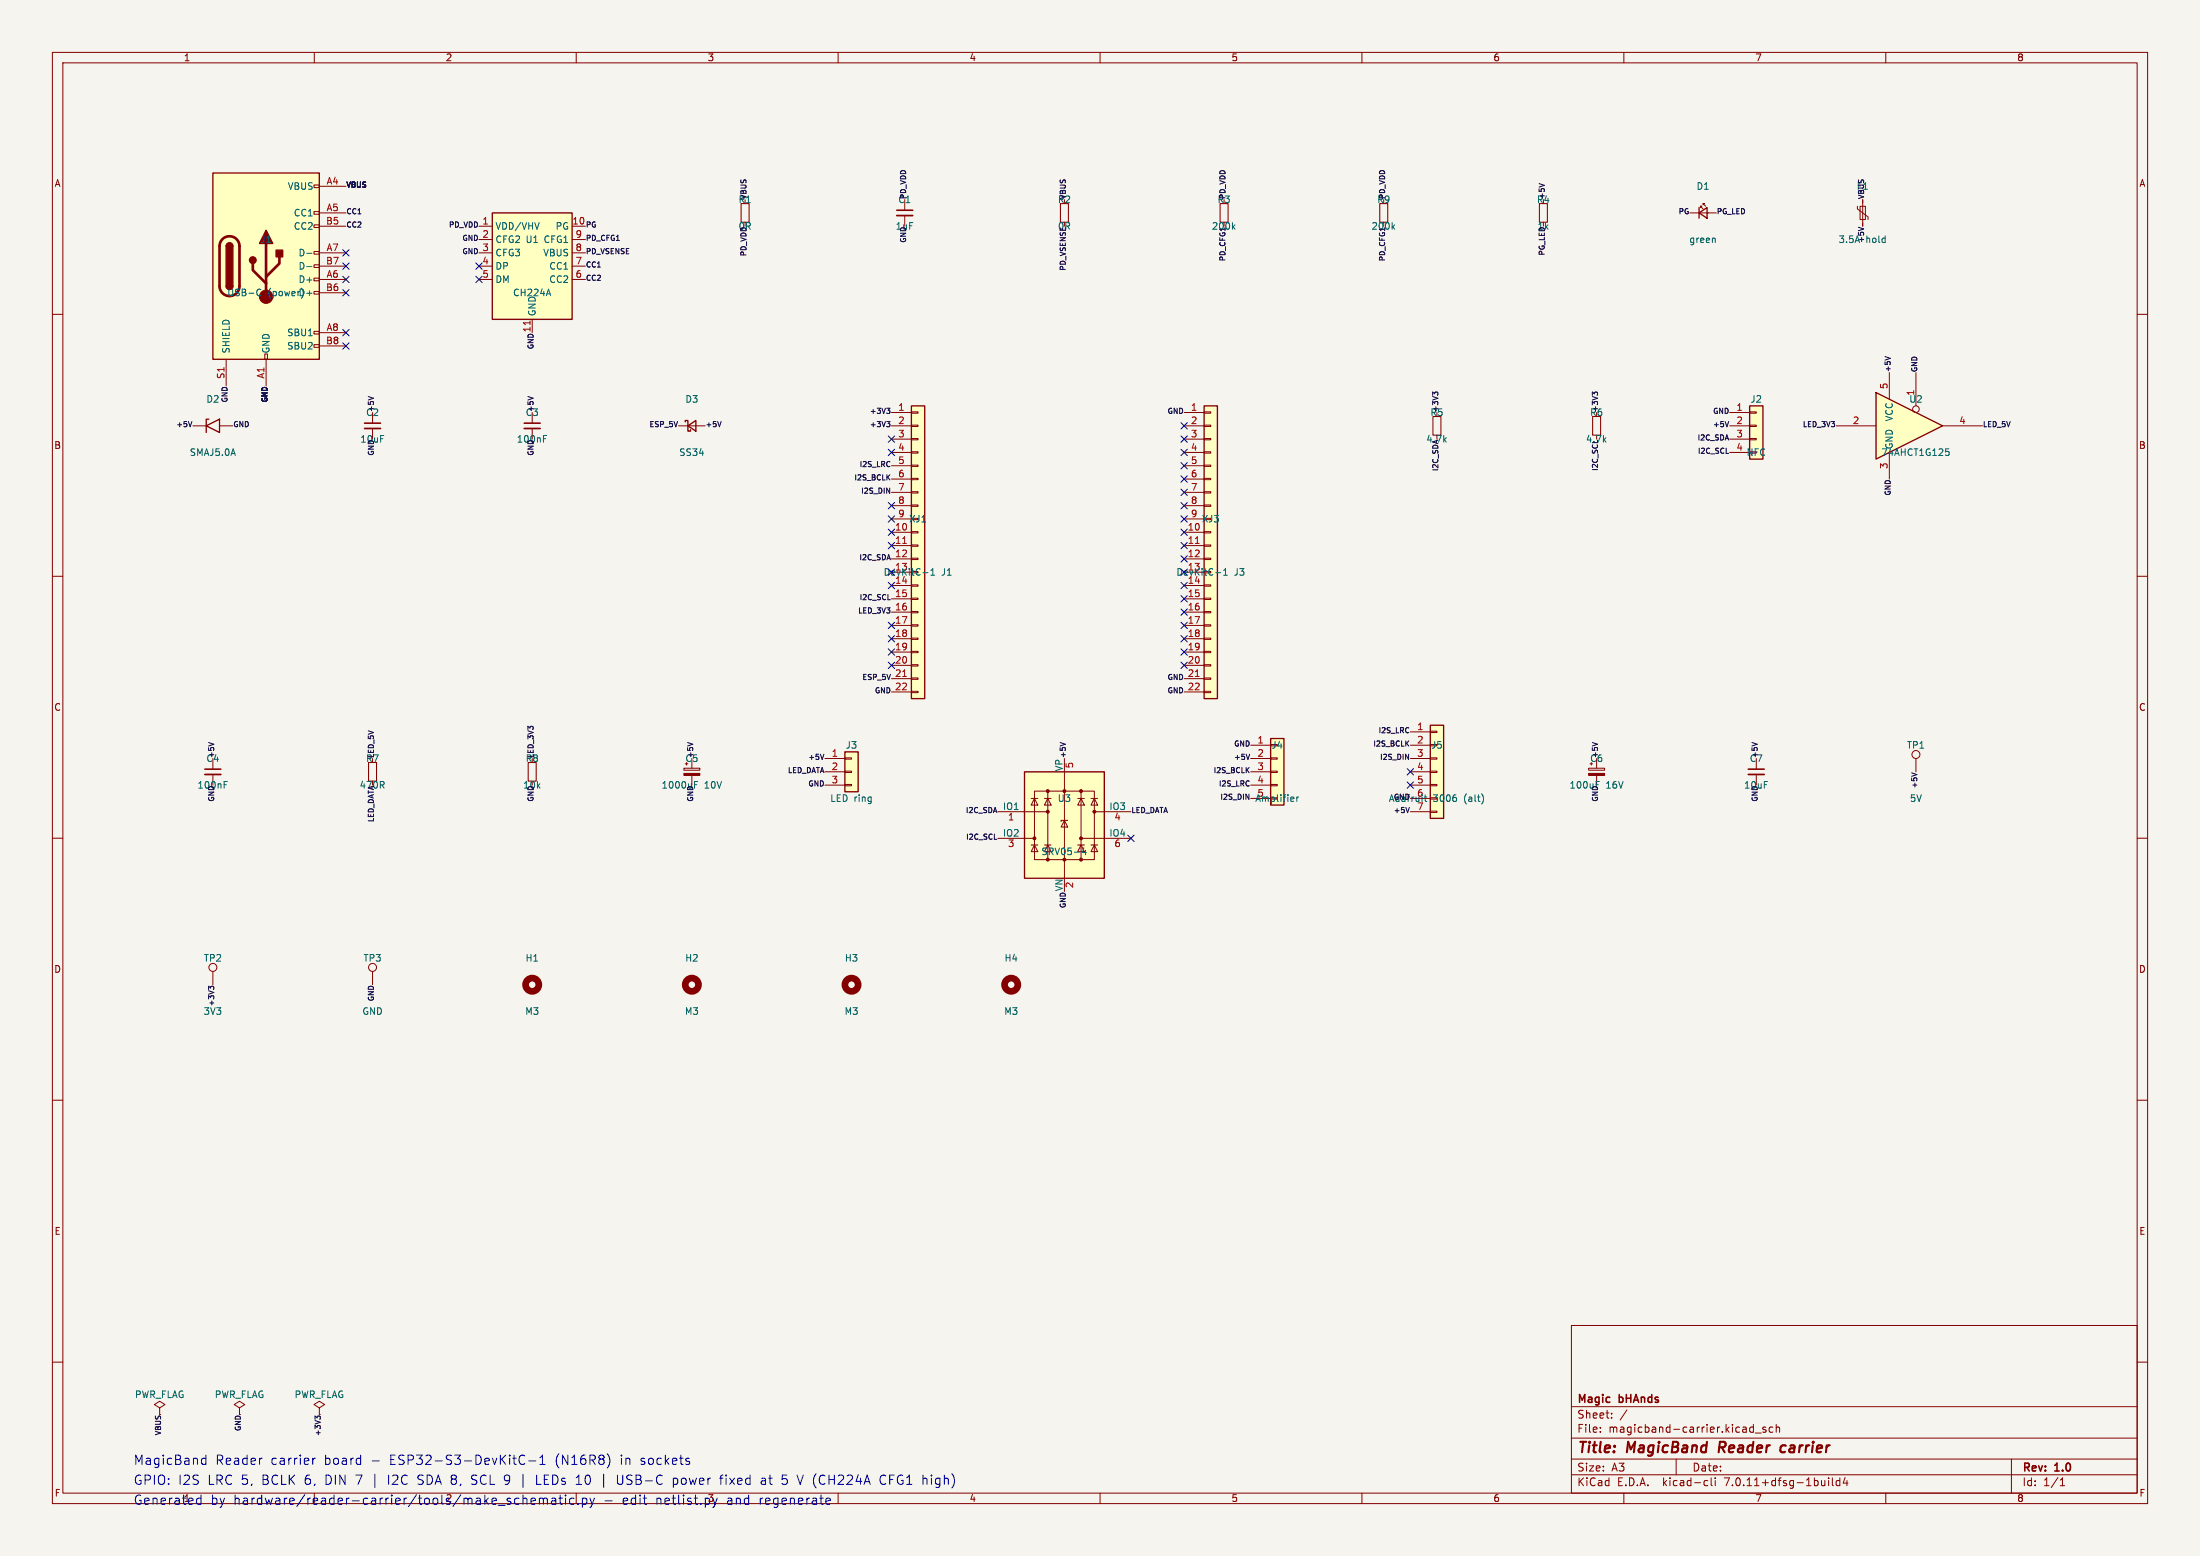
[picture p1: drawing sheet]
<svg xmlns="http://www.w3.org/2000/svg" width="420mm" height="297mm" viewBox="0 0 420 297" stroke-linecap="round" stroke-linejoin="round" font-family="sans-serif">
<path d="M0 0h420v297h-420z" fill="#f5f4ef" stroke="#f5f4ef" stroke-width=".19"/>
<g fill="none" stroke="#840000" stroke-width=".19">
<path d="M10 10h400v277h-400zM12 12h396v273h-396zM60 10v2M110 10v2M160 10v2M210 10v2M260 10v2M310 10v2M360 10v2M172.7 38.1v2M10 60h2M172.7 41.1v2.1"/>
<path d="M408 60h2M101.6 78.7v2.1M330.2 78.7h3.8M334 78.6h1.3v.3h-1.3zM36.8 81.3h2.6M41.9 81.3h2.5M101.6 81.8v2M330.2 81.3h3.8M330.2 83.8h3.8M330.2 86.4h3.8M334 83.7h1.3v.2h-1.3zM334 81.2h1.3v.2h-1.3z"/>
<path d="M10 110h2M408 110h2M269.2 139.7h3.8M273 139.6h1.3v.2h-1.3zM10 160h2M40.6 144.8v2M40.6 147.8v2.1M269.2 142.2h3.8M269.2 144.8h3.8M269.2 147.3h3.8M269.2 149.9h3.8M269.2 152.4h3.8"/>
<path d="M269.2 154.9h3.8M273 154.8h1.3v.3h-1.3zM273 149.7h1.3v.3h-1.3zM273 147.2h1.3v.2h-1.3zM273 144.7h1.3v.2h-1.3zM408 160h2M71.1 185.4v2.6M10 210h2M408 210h2M10 260h2M300 253h108v32h-108zM408 260h2"/>
<path d="M45.7 268.7l1-.6-1-.6-1 .6 1 .6v1.3M300 278.5h108M300 274.5h108M300 268.5h108M305.5 273.2v.2M305.5 272.5v.1M307.7 270.5v.2M307.7 269.8v.1M310.6 269.1l-1.3 1.9M320 278.5v3M334.3 272.4l.4 .1M334.7 271.9v1.5"/>
<path d="M334.7 273.3l-.4 .1M335.1 273.5h1.1M337.1 272.5l-.4-.1-.2 .2 .1 .2 .5 .2v.3h-.6M338.4 272.5l-.4-.1-.3 .3 .2 .6h.5M339.1 272.5l.2-.1 .4 .1v.9M339.1 271.9v1.5M384 278.5v6.5M110 285v2M160 285v2M210 285v2M260 285v2M300 281.5h108"/>
<path d="M310 285v2M325.6 282.6l.4 .1M326 283.5l-.4 .1M326.7 282.1v1.3l.2 .2M327.4 282.1v.1M327.4 282.6v1M349.1 282.1v.1M349.1 282.6v1M349.8 282.1v1.3l.2 .2M351.2 282.7l-.4-.1-.3 .3 .2 .6h.5M351.2 282.1v1.5M352.2 282l-.3 1.1h.9"/>
<path d="M352.6 282.6v1M360 285v2M393.3 283.6h.9M393.3 282.5l.4-.4v1.5"/>
<circle cx="71.1" cy="184.7" r=".76"/>
</g>
<path d="M328.3 275.2l-.2 2M340.9 276a.66 .66 0 0 0-1 .3v.5l.1 .3h.8" fill="none" stroke="#840000" stroke-width=".4"/>
<circle cx="193" cy="188" r="1.27" fill="none" stroke="#840000" stroke-width="1.3"/>
<path d="M171.2 41.1h3M100.1 81.8h3M39.1 147.8h3.1" fill="none" stroke="#840000" stroke-width=".33"/>
<path d="M171.2 40.1h3M100.1 80.8h3M39.1 146.8h3.1" fill="none" stroke="#840000" stroke-width=".3"/>
<path d="M103.7 83.7h.5M103.7 83.1h.7M42.8 149.8h.4M42.8 149.2h.6M271.9 152.1h.5M272.1 151.7v1.1l.3 .2M278 152.3v.6M283.1 151.9l.1 .5-.1 .7" fill="none" stroke="#006464" stroke-width=".19"/>
<path d="M141.5 38.9h1.5v3.5h-1.5zM293.9 38.9h1.5v3.5h-1.5zM304 79.5h1.6v3.6h-1.6zM70.4 145.5h1.5v3.6h-1.5z" fill="none" stroke="#840000" stroke-width=".2"/>
<path d="M334 77.5h2.5v10.1h-2.5zM39.4 81.3l2.5-1.3v2.6zM39.9 80h-.5v2.6M273 138.4h2.6v17.8h-2.6z" fill="none" stroke="#840000" stroke-width=".25"/>
<g fill="#ffffc2" stroke="#ffffc2" stroke-width=".19">
<path d="M273 138.4h2.6v17.8h-2.6z"/>
<path d="M334 77.5h2.5v10.1h-2.5z"/>
</g>
<path d="M358.1 74.9l12.7 6.4-12.7 6.3z" fill="#ffffc2"/>
<g fill="none" stroke="#840000" stroke-width=".25">
<path d="M40.6 33h20.4v35.6h-20.4zM324.4 39.6v2.1M43.2 54.6a.64 .64 0 0 0 .6 .6 .64 .64 0 0 0 .6-.6M43.2 47a.64 .64 0 0 1 .6-.6 .64 .64 0 0 1 .6 .6M94 40.6h15.2v20.4h-15.2zM324.4 40.6l1.5-1v2.1zM174 77.5h2.5v55.9h-2.5zM229.9 77.5h2.5v55.9h-2.5zM358.1 74.9l12.7 6.4-12.7 6.3zM130.8 80.5v-.2h.5v2h.5v-.3M131.3 81.3l1.5-1v2zM161.3 143.5h2.5v7.6h-2.5z"/>
<path d="M195.6 147.3h15.2v20.3h-15.2zM242.6 141h2.5v12.7h-2.5z"/>
</g>
<g fill="none" stroke="#840000" stroke-width=".19">
<path d="M59.9 35.3h1.1v.5h-1.1zM61 35.6h5M324.6 39.6v-.2h.3h-.3l.5 .5M325.1 39.1v-.2h.3h-.3l.5 .5M354.6 39.4v.5l2 1.5v.5M355.1 39.4h1v2.5h-1zM355.6 38.1v5.1M59.9 55.6h1.1v.5h-1.1zM59.9 53.1h1.1v.5h-1.1zM59.9 50.5h1.1v.6h-1.1zM59.9 48h1.1v.5h-1.1zM59.9 42.9h1.1v.5h-1.1z"/>
<path d="M59.9 40.4h1.1v.5h-1.1zM61 43.2h5M61 48.3h5M61 50.8h5M61 53.3h5M61 40.6h5M61 55.9h5M91.4 43.2h2.6M91.4 45.7h2.6M91.4 48.3h2.6M91.4 50.8h2.6M91.4 53.3h2.6"/>
<path d="M109.2 43.2h2.6M109.2 45.7h2.6M109.2 48.3h2.6M109.2 50.8h2.6M109.2 53.3h2.6M322.6 40.6h5.1M43.2 68.6v5.1M50.5 67.6h.6v1h-.6zM50.8 68.6v5.1M59.9 65.8h1.1v.5h-1.1zM59.9 63.2h1.1v.6h-1.1zM61 63.5h5"/>
<path d="M61 66h5M71.1 78.7v2.1M101.6 61v2.5M170.2 78.7h3.8M174 78.6h1.3v.3h-1.3zM226.1 78.7h3.8M229.9 78.6h1.2v.3h-1.2zM360.7 71.1v5.1M365.8 71.1v6.4M71.1 81.8v2M129.5 81.3h5.1M170.2 81.3h3.8"/>
<path d="M170.2 83.8h3.8M170.2 86.4h3.8M170.2 88.9h3.8M170.2 91.4h3.8M170.2 94h3.8M170.2 96.5h3.8M170.2 99.1h3.8M174 96.4h1.3v.2h-1.3zM174 93.9h1.3v.2h-1.3zM174 91.3h1.3v.3h-1.3zM174 88.8h1.3v.2h-1.3zM174 86.2h1.3v.3h-1.3z"/>
<path d="M174 83.7h1.3v.2h-1.3zM174 81.2h1.3v.2h-1.3zM226.1 81.3h3.8M226.1 83.8h3.8M226.1 86.4h3.8M226.1 88.9h3.8M226.1 91.4h3.8M226.1 94h3.8M226.1 96.5h3.8M226.1 99.1h3.8M229.9 96.4h1.2v.2h-1.2zM229.9 93.9h1.2v.2h-1.2z"/>
<path d="M229.9 91.3h1.2v.3h-1.2zM229.9 88.8h1.2v.2h-1.2zM229.9 86.2h1.2v.3h-1.2zM229.9 83.7h1.2v.2h-1.2zM229.9 81.2h1.2v.2h-1.2zM350.5 81.3h7.6M360.7 86.4v5M370.8 81.3h7.7M170.2 101.6h3.8M170.2 104.1h3.8M170.2 106.7h3.8M170.2 109.2h3.8"/>
<path d="M170.2 111.8h3.8M170.2 114.3h3.8M170.2 116.8h3.8M170.2 119.4h3.8M174 119.3h1.3v.2h-1.3zM174 116.7h1.3v.3h-1.3zM174 114.2h1.3v.2h-1.3zM174 111.6h1.3v.3h-1.3zM174 106.6h1.3v.2h-1.3zM174 104h1.3v.3h-1.3zM174 101.5h1.3v.2h-1.3zM226.1 101.6h3.8"/>
<path d="M226.1 104.1h3.8M226.1 106.7h3.8M226.1 109.2h3.8M226.1 111.8h3.8M226.1 114.3h3.8M226.1 116.8h3.8M226.1 119.4h3.8M229.9 119.3h1.2v.2h-1.2zM229.9 116.7h1.2v.3h-1.2zM229.9 114.2h1.2v.2h-1.2zM229.9 111.6h1.2v.3h-1.2zM229.9 106.6h1.2v.2h-1.2z"/>
<path d="M229.9 104h1.2v.3h-1.2zM229.9 101.5h1.2v.2h-1.2zM170.2 121.9h3.8M170.2 124.5h3.8M170.2 127h3.8M170.2 129.5h3.8M170.2 132.1h3.8M174 132h1.3v.2h-1.3zM174 129.4h1.3v.3h-1.3zM174 126.9h1.3v.2h-1.3zM174 124.3h1.3v.3h-1.3zM174 121.8h1.3v.2h-1.3z"/>
<path d="M226.1 121.9h3.8M226.1 124.5h3.8M226.1 127h3.8M226.1 129.5h3.8M226.1 132.1h3.8M229.9 132h1.2v.2h-1.2zM229.9 129.4h1.2v.3h-1.2zM229.9 126.9h1.2v.2h-1.2zM229.9 124.3h1.2v.3h-1.2zM229.9 121.8h1.2v.2h-1.2zM130.6 146.6h3v.4h-3zM132.1 144.8v1.8"/>
<path d="M132.1 148v1.9M157.5 144.8h3.8M157.5 147.3h3.8M157.5 149.9h3.8M161.3 149.7h1.3v.3h-1.3zM161.3 147.2h1.3v.2h-1.3zM161.3 144.7h1.3v.2h-1.3zM190.5 154.9h9.5M196.8 152.4h1.3M197.5 151h11.4v13.1h-11.4zM197.5 152.4l.6 1.3h-1.3zM199.4 152.4h1.3"/>
<path d="M200 152.4l.7 1.3h-1.3zM200 151v13.1M203.2 156.6l.6 1.3h-1.2zM203.2 147.3v20.3M203.8 156.6h-1.2v.2M205.7 152.4h1.3M206.4 152.4l.6 1.3h-1.3zM206.4 151v13.1M208.3 152.4h1.2M208.9 152.4l.6 1.3h-1.2zM208.9 154.9h7M238.8 152.4h3.8"/>
<path d="M238.8 142.2h3.8M238.8 144.8h3.8M238.8 147.3h3.8M238.8 149.9h3.8M242.6 149.7h1.2v.3h-1.2zM242.6 147.2h1.2v.2h-1.2zM242.6 144.7h1.2v.2h-1.2zM303.3 146.6h3v.4h-3zM304.8 144.8v1.8M304.8 148v1.9M335.3 144.8v2M335.3 147.8v2.1"/>
<path d="M365.8 144.8v2.5M190.5 160h7M196.8 161.3h1.3M197.5 161.3l.6 1.3h-1.3zM199.4 161.3h1.3M200 161.3l.7 1.3h-1.3zM205.7 161.3h1.3M206.4 161.3l.6 1.3h-1.3zM206.4 160h9.5M208.3 161.3h1.2M208.9 161.3l.6 1.3h-1.2zM40.6 185.4v2.6"/>
<path d="M30.5 268.7l1-.6-1-.6-1 .6 1 .6v1.3M61 268.7l1-.6-1-.6-1.1 .6 1.1 .6v1.3M61 270h.1"/>
<circle cx="365.8" cy="78.1" r=".63"/>
<circle cx="365.8" cy="144" r=".76"/>
<circle cx="40.6" cy="184.7" r=".76"/>
</g>
<g fill="none" stroke="#006464" stroke-width=".19">
<path d="M49.3 55.3h.5M49.8 56.3l-.5 .1M58.6 48.4h.9M58.6 50.9h.9M104.7 55.2l.4 1.3M235.4 43.3l.4 .5M235.8 42.9l-.5 .5M265.9 43.3l.3 .5M266.2 42.9l-.4 .5M327.4 45.5v.8M371.4 85.7h.6M371.6 86.2h.3l.2 .2-.1 .4-.4 .1"/>
<path d="M176.2 109.3h1M177.7 109.8h.7M177.7 108.9l.4-.4v1.3M232.1 109.3h.9M233.6 109.8h.7M233.6 108.9l.4-.4v1.3M132.6 149.2h.6M247.6 152.1v.9M247.9 152.1l-.3 .3M304.7 149.2h.6M206.9 161.8l-.3 .9h.8M207.2 162.3v.8"/>
</g>
<g fill="#ffffc2" stroke="#ffffc2" stroke-width=".19">
<path d="M195.6 147.3h15.2v20.3h-15.2z"/>
<path d="M242.6 141h2.5v12.7h-2.5z"/>
<path d="M229.9 77.5h2.5v55.9h-2.5z"/>
<path d="M94 40.6h15.2v20.4h-15.2z"/>
<path d="M174 77.5h2.5v55.9h-2.5z"/>
<path d="M161.3 143.5h2.5v7.6h-2.5z"/>
<path d="M40.6 33h20.4v35.6h-20.4z"/>
</g>
<g fill="#840000" stroke="#840000" stroke-width=".19">
<path d="M303.3 147.6h3v.4h-3z"/>
<path d="M130.6 147.6h3v.4h-3z"/>
<circle cx="197.5" cy="160" r=".28"/>
<circle cx="200" cy="164.1" r=".28"/>
<circle cx="200" cy="154.9" r=".28"/>
<circle cx="200" cy="151" r=".28"/>
<circle cx="203.2" cy="164.1" r=".28"/>
<circle cx="203.2" cy="151" r=".28"/>
<circle cx="206.4" cy="164.1" r=".28"/>
<circle cx="206.4" cy="160" r=".28"/>
<circle cx="206.4" cy="151" r=".28"/>
<circle cx="208.9" cy="154.9" r=".28"/>
<circle cx="50.8" cy="56.6" r="1.27"/>
</g>
<path d="M202.4 38.9h1.6v3.5h-1.6zM232.9 38.9h1.5v3.5h-1.5zM263.4 38.9h1.5v3.5h-1.5zM273.6 79.5h1.5v3.6h-1.5zM100.8 145.5h1.6v3.6h-1.6z" fill="none" stroke="#840000" stroke-width=".2"/>
<path d="M69.6 81.8h3M333.8 147.8h3" fill="none" stroke="#840000" stroke-width=".33"/>
<path d="M69.6 80.8h3M333.8 146.8h3" fill="none" stroke="#840000" stroke-width=".3"/>
<path d="M101.2 61.3v.7M172.3 103.7h.8M228.2 103.7h.7M172.3 129.1h.8M228.2 129.1h.7" fill="none" stroke="#a90000" stroke-width=".19"/>
<g fill="none" stroke="#840000" stroke-width="1.3">
<circle cx="101.6" cy="188" r="1.27"/>
<circle cx="132.1" cy="188" r="1.27"/>
<circle cx="162.6" cy="188" r="1.27"/>
</g>
<path d="M42.5 45.6a1.9 1.9 0 0 1 2-.4 1.9 1.9 0 0 1 1.2 1.8v7.6a1.91 1.91 0 0 1-1.9 1.9 1.91 1.91 0 0 1-1.9-1.9v-7.8l.2-.6zM48.3 50.3v1.3l2.5 2.5M50.8 46.5v10.1M53.3 49v1.3l-2.5 2.5" fill="none" stroke="#840000" stroke-width=".51"/>
<g fill="#840000" stroke="#840000" stroke-width=".25">
<path d="M43.2 54.6h1.2a.64 .64 0 0 1-.6 .6 .64 .64 0 0 1-.6-.6z"/>
<path d="M43.2 47h1.2v7.6h-1.2z"/>
<path d="M43.4 46.5a.64 .64 0 0 1 .7-.1 .64 .64 0 0 1 .3 .6h-1.2z"/>
<path d="M50.8 43.9l1.3 2.6h-2.6z"/>
<path d="M52.7 47.8h1.3v1.2h-1.3z"/>
<circle cx="48.3" cy="49.7" r=".63"/>
</g>
<g fill="none" stroke="#0f0f0f" stroke-width=".19">
<path d="M293.8 35l1 .4M354.8 43.4l1 .3M70.3 75.7l1 .3M100.8 75.7l1 .3M169.3 77.9h.6l-.3 .4 .2 .1 .1 .3-.2 .2h-.3M273.9 75l.2-.2h.2l.2 .2M273.9 75.2l-.4-.4v.6M304.4 75.2l-.4-.4v.6M304.4 75l.2-.2h.2l.2 .2M359.9 68.1l1 .3M36.6 80.5l-.3 1M137.7 80.5l-.4 1"/>
<path d="M169.3 80.5h.6l-.3 .3 .2 .1 .1 .4-.2 .2h-.3M330 80.5l-.3 1M39.8 141.7l1 .4M131.3 141.7l1 .4M157.3 144l-.3 1M202.4 141.7l1 .4M238.6 144l-.4 1M269 154.1l-.3 1M304 141.7l1 .4M334.5 141.7l1 .4M364.9 147.5l1 .3M40.8 188.7v-.3l-.2-.1h-.3l-.1 .3-.4-.3v.6"/>
<path d="M61.1 270.8v-.3l-.2-.2h-.3l-.1 .3-.4-.3v.6"/>
</g>
<g fill="none" stroke="#0000c2" stroke-width=".19">
<path d="M38.5 279.2l.3 .3 .5-.1M39.3 277.7v1.8M39.3 278.4l-.5-.1-.3 .4M59.7 278.3v1.2M60.2 278.3l-.3 .1-.2 .3M100.2 277.9a.71 .71 0 0 0-.9 0 .71 .71 0 0 0-.2 .9 .67 .67 0 0 0 .3 .6 .67 .67 0 0 0 .8 0M100.9 278.8h1.4M103.1 279.5h1M103.1 278.3l.5-.6v1.8M116.3 278l.1 .7-.1 1M37.7 287.1h.7M37.7 286h.7"/>
<path d="M38.4 285.4v1.7M90 283.2l.3 .1M90.1 281.7v.5M99.8 281.4v2.5M99.8 286.1l.3-.1h.4l.1 1.1M101.4 286.6l.8-.2-.1-.4h-.5l-.2 .2v.9h.7M102.5 281.6v1.7h.8M103 286.1l.5-.1 .2 .2M103 286v1.1M103.7 286.2l.3-.2h.4l.1 1.1M103.7 286.2v.9M105.3 286h.7l.1 1.1"/>
<path d="M106.1 286.4l-.6 .1a.35 .35 0 0 0-.3 .3 .35 .35 0 0 0 .3 .3h.6M106.7 286h.7M107 285.4v1.5v.2h.4M108 285.4v.1M108 286v1.1M109.6 286h-.5l-.4 .3v.5l.2 .3h.7M110.3 287v.1M111.2 286h.5l.3 .3v.5l-.1 .3h-.7M111.2 286v1.7M112.6 286l.4 1.1M113 287.1l-.1 .5-.3 .1M113.5 286l-.5 1.1"/>
<path d="M115.2 281.4v2.5M117.9 281.6v1.4l.1 .2 .5 .1M128.5 282.1v1.8M128.5 282.2l.5-.1 .3 .2M129.3 283.2l-.3 .1-.5-.1M136.9 286l-.6 1.6-.2 .1M137.3 282.1h.7M138 281.6h-.3l-.1 .2v1.5M145.4 282.2h.7l.1 1.1M146.2 282.6l-.6 .1a.35 .35 0 0 0-.3 .3 .35 .35 0 0 0 .3 .3l.6-.1M149.4 281.6h.8M149.5 282.2h.5l.3 .4"/>
<path d="M150.3 283l-.3 .3h-.5M153.3 281.6l-.5 1.7M157.9 286h.5l.1 .4-.8 .2M158.4 287.1h-.5M168.2 283.1a.62 .62 0 0 0 .9 .1M169.1 281.7l-.1-.1a.64 .64 0 0 0-.8 .2"/>
</g>
<g fill="none" stroke="#000084" stroke-width=".19">
<path d="M65.4 52.7l1.2 1.2M65.4 47.7l1.2 1.2M65.4 50.2l1.2 1.2M65.4 55.3l1.2 1.2M66.6 52.7l-1.2 1.2M66.6 47.7l-1.2 1.2M66.6 50.2l-1.2 1.2M66.6 55.3l-1.2 1.2M90.8 50.2l1.2 1.2M90.8 52.7l1.2 1.2M92 50.2l-1.2 1.2M92 52.7l-1.2 1.2"/>
<path d="M65.4 65.4l1.2 1.2M65.4 62.9l1.2 1.2M66.6 65.4l-1.2 1.2M66.6 62.9l-1.2 1.2M169.6 85.8l1.2 1.2M169.6 83.2l1.2 1.2M169.6 98.5l1.2 1.2M169.6 95.9l1.2 1.2M170.8 85.8l-1.2 1.2M170.8 83.2l-1.2 1.2M170.8 98.5l-1.2 1.2M170.8 95.9l-1.2 1.2"/>
<path d="M225.5 98.5l1.2 1.2M225.5 95.9l1.2 1.2M225.5 93.4l1.2 1.2M225.5 90.8l1.2 1.2M225.5 88.3l1.2 1.2M225.5 85.8l1.2 1.2M225.5 83.2l1.2 1.2M225.5 80.7l1.2 1.2M226.7 98.5l-1.2 1.2M226.7 95.9l-1.2 1.2M226.7 93.4l-1.2 1.2M226.7 90.8l-1.2 1.2"/>
<path d="M226.7 88.3l-1.2 1.2M226.7 85.8l-1.2 1.2M226.7 83.2l-1.2 1.2M226.7 80.7l-1.2 1.2M169.6 118.8l1.2 1.2M169.6 111.2l1.2 1.2M169.6 101l1.2 1.2M169.6 103.5l1.2 1.2M170.8 118.8l-1.2 1.2M170.8 111.2l-1.2 1.2M170.8 101l-1.2 1.2M170.8 103.5l-1.2 1.2"/>
<path d="M225.5 113.7l1.2 1.2M225.5 118.8l1.2 1.2M225.5 116.2l1.2 1.2M225.5 103.5l1.2 1.2M225.5 101l1.2 1.2M225.5 111.2l1.2 1.2M225.5 106.1l1.2 1.2M226.7 113.7l-1.2 1.2M226.7 118.8l-1.2 1.2M226.7 116.2l-1.2 1.2M226.7 103.5l-1.2 1.2M226.7 101l-1.2 1.2"/>
<path d="M226.7 111.2l-1.2 1.2M226.7 106.1l-1.2 1.2M169.6 121.3l1.2 1.2M169.6 123.9l1.2 1.2M169.6 126.4l1.2 1.2M170.8 121.3l-1.2 1.2M170.8 123.9l-1.2 1.2M170.8 126.4l-1.2 1.2M225.5 126.4l1.2 1.2M225.5 123.9l1.2 1.2M225.5 121.3l1.2 1.2M226.7 126.4l-1.2 1.2"/>
<path d="M226.7 123.9l-1.2 1.2M226.7 121.3l-1.2 1.2M215.3 159.4l1.2 1.2M216.5 159.4l-1.2 1.2M268.6 146.7l1.2 1.2M268.6 149.3l1.2 1.2M269.8 146.7l-1.2 1.2M269.8 149.3l-1.2 1.2"/>
</g>
<g font-size="2.8" fill="#840000">
<text x="301" y="277.9">Title:</text>
<text x="310.6" y="277.9">MagicBand</text>
<text x="329" y="277.9">Reader</text>
<text x="341.6" y="277.9">carrier</text>
</g>
<g font-size="2.5" fill="#0000c2">
<text x="25.4" y="279.8">MagicBand</text>
<text x="41.1" y="279.8">Reader</text>
<text x="51.7" y="279.8">carrier</text>
<text x="61.9" y="279.8">board</text>
<text x="70.9" y="279.8">-</text>
<text x="74.6" y="279.8">ESP32-S3-DevKitC-1</text>
<text x="106.3" y="279.8">(N16R8)</text>
<text x="118.8" y="279.8">in</text>
<text x="122.7" y="279.8">sockets</text>
<text x="25.4" y="283.6">GPIO: I2S</text>
<text x="25.4" y="287.4">Generated</text>
<text x="39.7" y="283.6">LRC 5,</text>
<text x="40.1" y="287.4">by</text>
<text x="44.6" y="287.4">hardware/reader-carrier/tools/make_schematic.py</text>
<text x="50.1" y="283.6">BCLK</text>
<text x="58.3" y="283.6">6,</text>
<text x="62.3" y="283.6">DIN 7</text>
<text x="71.4" y="283.6">|</text>
<text x="74.6" y="283.6">I2C</text>
<text x="80.3" y="283.6">SDA 8,</text>
<text x="90.8" y="283.6">SCL 9</text>
<text x="103.5" y="283.6">LEDs 10</text>
<text x="115.3" y="287.4">-</text>
<text x="118.9" y="287.4">edit</text>
<text x="119.2" y="283.6">USB-C</text>
<text x="125.4" y="287.4">netlist.py</text>
<text x="129.9" y="283.6">power</text>
<text x="139" y="287.4">and</text>
<text x="139.1" y="283.6">fixed</text>
<text x="145.3" y="287.4">regenerate</text>
<text x="147" y="283.6">at</text>
<text x="151.1" y="283.6">5</text>
<text x="154.2" y="283.6">V (CH224A</text>
<text x="170.1" y="283.6">CFG1 high)</text>
</g>
<g font-size="2.1" fill="#840000">
<text x="301" y="268.2">Magic</text>
<text x="309.2" y="268.2">bHAnds</text>
<text x="301" y="273.7">File:</text>
<text x="301" y="271">Sheet:</text>
<text x="307.1" y="273.7">magicband-carrier.kicad_sch</text>
<text x="301" y="281.1">Size:</text>
<text x="307.6" y="281.1">A3</text>
<text x="323" y="281.1">Date:</text>
<text x="386" y="281.3">Rev:</text>
<text x="392.4" y="281.3">1.0</text>
<text x="301" y="283.9">KiCad</text>
<text x="308.7" y="283.9">E.D.A.</text>
<text x="317.6" y="283.9">kicad-cli</text>
<text x="329.5" y="283.9">7.0.11+dfsg-1build4</text>
<text x="386" y="283.9">Id:</text>
<text x="390.1" y="283.9">1/1</text>
</g>
<g font-size="1.8" fill="#840000">
<text x="35" y="11.9">1</text>
<text x="85" y="11.9">2</text>
<text x="135" y="11.9">3</text>
<text x="185" y="11.9">4</text>
<text x="235" y="11.9">5</text>
<text x="285" y="11.9">6</text>
<text x="335" y="11.9">7</text>
<text x="385" y="11.9">8</text>
<text x="10.3" y="35.9">A</text>
<text x="408.3" y="35.9">A</text>
<text x="10.3" y="85.9">B</text>
<text x="408.2" y="85.9">B</text>
<text x="10.3" y="135.9">C</text>
<text x="408.2" y="135.9">C</text>
<text x="10.3" y="185.9">D</text>
<text x="408.2" y="185.9">D</text>
<text x="10.3" y="235.9">E</text>
<text x="408.3" y="235.9">E</text>
<text x="10.3" y="285.9">F</text>
<text x="185" y="286.9">4</text>
<text x="235" y="286.9">5</text>
<text x="285" y="286.9">6</text>
<text x="335" y="286.9">7</text>
<text x="385" y="286.9">8</text>
<text x="408.3" y="285.9">F</text>
</g>
<g font-size="1.8" fill="#a90000">
<text x="62.2" y="35.3">A4</text>
<text x="62.2" y="40.4">A5</text>
<text x="62.2" y="42.9">B5</text>
<text x="92" y="42.9">1</text>
<text x="92" y="45.5">2</text>
<text x="109.2" y="42.9">10</text>
<text x="109.8" y="45.5">9</text>
<text x="62.2" y="50.5">B7</text>
<text x="62.2" y="53.1">A6</text>
<text x="62.2" y="48">A7</text>
<text x="92" y="48">3</text>
<text x="92" y="50.5">4</text>
<text x="92" y="53.1">5</text>
<text x="109.8" y="53.1">6</text>
<text x="109.8" y="50.5">7</text>
<text x="109.8" y="48">8</text>
<text x="62.2" y="55.6">B6</text>
<text x="62.2" y="65.8">B8</text>
<text x="62.2" y="63.2">A8</text>
<text x="42.9" y="72.4" transform="rotate(-90 42.9 72.4)">S1</text>
<text x="50.5" y="72.4" transform="rotate(-90 50.5 72.4)">A1</text>
<text x="360.4" y="74.4" transform="rotate(-90 360.4 74.4)">5</text>
<text x="171.4" y="78.5">1</text>
<text x="171.4" y="81">2</text>
<text x="171.4" y="83.6">3</text>
<text x="227.3" y="78.5">1</text>
<text x="227.3" y="81">2</text>
<text x="227.3" y="83.6">3</text>
<text x="331.4" y="78.5">1</text>
<text x="331.4" y="81">2</text>
<text x="331.4" y="83.6">3</text>
<text x="353.6" y="81">2</text>
<text x="373.9" y="81">4</text>
<text x="171.4" y="86.1">4</text>
<text x="171.4" y="88.6">5</text>
<text x="227.3" y="86.1">4</text>
<text x="227.3" y="88.6">5</text>
<text x="331.4" y="86.1">4</text>
<text x="360.4" y="89.6" transform="rotate(-90 360.4 89.6)">3</text>
<text x="171.4" y="91.2">6</text>
<text x="171.4" y="93.7">7</text>
<text x="227.3" y="91.2">6</text>
<text x="227.3" y="93.7">7</text>
<text x="170.8" y="101.3">10</text>
<text x="171.4" y="96.3">8</text>
<text x="171.4" y="98.8">9</text>
<text x="226.7" y="101.3">10</text>
<text x="227.3" y="96.3">8</text>
<text x="227.3" y="98.8">9</text>
<text x="170.8" y="103.9">11</text>
<text x="170.8" y="106.4">12</text>
<text x="226.7" y="103.9">11</text>
<text x="226.7" y="106.4">12</text>
<text x="170.8" y="114">15</text>
<text x="170.8" y="116.6">16</text>
<text x="170.8" y="119.1">17</text>
<text x="226.7" y="114">15</text>
<text x="226.7" y="116.6">16</text>
<text x="226.7" y="119.1">17</text>
<text x="170.8" y="121.7">18</text>
<text x="170.8" y="124.2">19</text>
<text x="226.7" y="121.7">18</text>
<text x="226.7" y="124.2">19</text>
<text x="170.8" y="126.7">20</text>
<text x="170.8" y="129.3">21</text>
<text x="170.8" y="131.8">22</text>
<text x="226.7" y="126.7">20</text>
<text x="226.7" y="129.3">21</text>
<text x="226.7" y="131.8">22</text>
<text x="240" y="142">1</text>
<text x="270.4" y="139.4">1</text>
<text x="270.4" y="142">2</text>
<text x="158.7" y="144.5">1</text>
<text x="158.7" y="147.1">2</text>
<text x="158.7" y="149.6">3</text>
<text x="205.2" y="146.8" transform="rotate(-90 205.2 146.8)">5</text>
<text x="240" y="144.5">2</text>
<text x="240" y="147.1">3</text>
<text x="240" y="149.6">4</text>
<text x="270.4" y="144.5">3</text>
<text x="270.4" y="147.1">4</text>
<text x="270.4" y="149.6">5</text>
<text x="192.3" y="156.9">1</text>
<text x="212.7" y="156.9">4</text>
<text x="192.3" y="162">3</text>
<text x="212.7" y="162">6</text>
<text x="205.2" y="169.6" transform="rotate(-90 205.2 169.6)">2</text>
</g>
<g font-size="1.8" fill="#006464">
<text x="54.8" y="36.4">VBUS</text>
<text x="56" y="41.5">CC1</text>
<text x="293.3" y="39">R4</text>
<text x="323.8" y="36.4">D1</text>
<text x="49.6" y="46.6">J1</text>
<text x="56" y="44">CC2</text>
<text x="94.5" y="44">VDD/VHV</text>
<text x="94.5" y="46.6">CFG2 U1 CFG1</text>
<text x="106" y="44">PG</text>
<text x="170.9" y="44">1uF</text>
<text x="322.4" y="46.6">green</text>
<text x="350.9" y="46.6">3.5A</text>
<text x="356.2" y="46.6">hold</text>
<text x="56.9" y="49.1">D-</text>
<text x="56.9" y="51.7">D-</text>
<text x="94.5" y="49.1">CFG3</text>
<text x="94.5" y="51.7">DP</text>
<text x="103.6" y="49.1">VBUS</text>
<text x="104.8" y="51.7">CC1</text>
<text x="43.3" y="56.7">USB-C</text>
<text x="51.1" y="56.7">(power)D+</text>
<text x="56.9" y="54.2">D+</text>
<text x="94.5" y="54.2">DM</text>
<text x="97.8" y="56.7">CH224A</text>
<text x="104.8" y="54.2">CC2</text>
<text x="54.7" y="64.4">SBU1</text>
<text x="102.5" y="60.5" transform="rotate(-90 102.5 60.5)">GND</text>
<text x="44" y="67.6" transform="rotate(-90 44 67.6)">SHIELD</text>
<text x="51.7" y="67.6" transform="rotate(-90 51.7 67.6)">GND</text>
<text x="54.7" y="66.9">SBU2</text>
<text x="39.3" y="77.1">D2</text>
<text x="130.7" y="77.1">D3</text>
<text x="334.1" y="77.1">J2</text>
<text x="364.4" y="77.1">U2</text>
<text x="365.5" y="75.6" transform="rotate(-90 365.5 75.6)">1</text>
<text x="69.8" y="79.6">C2</text>
<text x="100.3" y="79.6">C3</text>
<text x="361.5" y="80.5" transform="rotate(-90 361.5 80.5)">VCC</text>
<text x="36.1" y="87.2">SMAJ5.0A</text>
<text x="68.7" y="84.7">10uF</text>
<text x="98.6" y="84.7">100nF</text>
<text x="129.6" y="87.2">SS34</text>
<text x="333.3" y="87.2">NFC</text>
<text x="359.1" y="87.2">74AHCT1G125</text>
<text x="361.5" y="85.9" transform="rotate(-90 361.5 85.9)">GND</text>
<text x="173.5" y="99.9">XJ1</text>
<text x="229.3" y="99.9">XJ3</text>
<text x="170.8" y="109">13</text>
<text x="170.8" y="111.5">14</text>
<text x="179.7" y="110.1">J1</text>
<text x="226.7" y="109">13</text>
<text x="226.7" y="111.5">14</text>
<text x="235.6" y="110.1">J3</text>
<text x="161.4" y="143.1">J3</text>
<text x="242.6" y="143.1">J4</text>
<text x="273.1" y="143.1">J5</text>
<text x="363.9" y="143.1">TP1</text>
<text x="39.3" y="145.6">C4</text>
<text x="130.7" y="145.6">C5</text>
<text x="202.9" y="147.3" transform="rotate(-90 202.9 147.3)">VP</text>
<text x="303.5" y="145.6">C6</text>
<text x="333.9" y="145.6">C7</text>
<text x="37.6" y="150.7">100nF</text>
<text x="99.8" y="150.7">10k</text>
<text x="126.2" y="150.7">1000uF</text>
<text x="134.4" y="150.7">10V</text>
<text x="158.4" y="153.3">LED ring</text>
<text x="191.4" y="154.7">IO1</text>
<text x="201.8" y="153.3">U3</text>
<text x="211.7" y="154.7">IO3</text>
<text x="239.5" y="153.3">Amplifier</text>
<text x="240" y="152.1">5</text>
<text x="265" y="153.3">Adafruit</text>
<text x="270.4" y="152.1">6</text>
<text x="270.4" y="154.7">7</text>
<text x="273.6" y="153.3">3006</text>
<text x="279.6" y="153.3">(alt)</text>
<text x="299.5" y="150.7">100uF</text>
<text x="306.6" y="150.7">16V</text>
<text x="332.8" y="150.7">10uF</text>
<text x="364.5" y="153.3">5V</text>
<text x="191.4" y="159.8">IO2</text>
<text x="211.7" y="159.8">IO4</text>
<text x="198.7" y="163.4">SRV05-4</text>
<text x="38.8" y="183.7">TP2</text>
<text x="69.3" y="183.7">TP3</text>
<text x="100.2" y="183.7">H1</text>
<text x="130.7" y="183.7">H2</text>
<text x="161.2" y="183.7">H3</text>
<text x="191.7" y="183.7">H4</text>
<text x="38.8" y="193.9">3V3</text>
<text x="69.1" y="193.9">GND</text>
<text x="100.2" y="193.9">M3</text>
<text x="130.6" y="193.9">M3</text>
<text x="161.1" y="193.9">M3</text>
<text x="191.6" y="193.9">M3</text>
<text x="25.7" y="267.1">PWR_FLAG</text>
<text x="40.9" y="267.1">PWR_FLAG</text>
<text x="56.1" y="267.1">PWR_FLAG</text>
</g>
<g font-size="1.8" fill="#0f0f0f">
<text x="140.9" y="39">R1</text>
<text x="171.4" y="39">C1</text>
<text x="201.9" y="39">R2</text>
<text x="232.3" y="39">R3</text>
<text x="262.8" y="39">R9</text>
<text x="354.4" y="36.4">F1</text>
<text x="140.9" y="44">0R</text>
<text x="201.9" y="44">0R</text>
<text x="231.2" y="44">200k</text>
<text x="261.7" y="44">200k</text>
<text x="293.4" y="44">1k</text>
<text x="101.3" y="63.5" transform="rotate(-90 101.3 63.5)">11</text>
<text x="273" y="79.6">R5</text>
<text x="303.5" y="79.6">R6</text>
<text x="272.2" y="84.7">4.7k</text>
<text x="302.7" y="84.7">4.7k</text>
<text x="69.8" y="145.6">R7</text>
<text x="100.3" y="145.6">R8</text>
<text x="68.6" y="150.7">470R</text>
<text x="202.9" y="170.2" transform="rotate(-90 202.9 170.2)">VN</text>
</g>
<g font-size="1.8" fill="#000084">
<text x="168.6" y="110.1">DevKitC-1</text>
<text x="224.5" y="110.1">DevKitC-1</text>
</g>
<g font-size="1.8" fill="#0000c2">
<text x="35" y="286.9">1</text>
<text x="85" y="286.9">2</text>
<text x="135" y="286.9">3</text>
</g>
<g font-size="1.4" fill="#0f0f0f">
<text x="66" y="36">VBUS</text>
<text x="66" y="41.1">CC1</text>
<text x="142.7" y="38.1" transform="rotate(-90 142.7 38.1)">VBUS</text>
<text x="173.2" y="38.1" transform="rotate(-90 173.2 38.1)">PD_VDD</text>
<text x="203.7" y="38.1" transform="rotate(-90 203.7 38.1)">VBUS</text>
<text x="234.1" y="38.1" transform="rotate(-90 234.1 38.1)">PD_VDD</text>
<text x="264.6" y="38.1" transform="rotate(-90 264.6 38.1)">PD_VDD</text>
<text x="295.1" y="38.1" transform="rotate(-90 295.1 38.1)">+5V</text>
<text x="320.3" y="41.1">PG</text>
<text x="327.7" y="41.1">PG_LED</text>
<text x="356.1" y="38.1" transform="rotate(-90 356.1 38.1)">VBUS</text>
<text x="66" y="43.6">CC2</text>
<text x="85.6" y="43.6">PD_VDD</text>
<text x="88.1" y="46.2">GND</text>
<text x="111.8" y="46.2">PD_CFG1</text>
<text x="111.8" y="43.6">PG</text>
<text x="173.2" y="46.5" transform="rotate(-90 173.2 46.5)">GND</text>
<text x="356.1" y="46.5" transform="rotate(-90 356.1 46.5)">+5V</text>
<text x="88.1" y="48.7">GND</text>
<text x="111.8" y="53.8">CC2</text>
<text x="111.8" y="51.3">CC1</text>
<text x="111.8" y="48.7">PD_VSENSE</text>
<text x="142.7" y="49.1" transform="rotate(-90 142.7 49.1)">PD_VDD</text>
<text x="203.7" y="51.8" transform="rotate(-90 203.7 51.8)">PD_VSENSE</text>
<text x="234.1" y="50" transform="rotate(-90 234.1 50)">PD_CFG1</text>
<text x="264.6" y="50" transform="rotate(-90 264.6 50)">PD_CFG1</text>
<text x="295.1" y="48.9" transform="rotate(-90 295.1 48.9)">PG_LED</text>
<text x="102.1" y="66.8" transform="rotate(-90 102.1 66.8)">GND</text>
<text x="361.1" y="71.1" transform="rotate(-90 361.1 71.1)">+5V</text>
<text x="366.2" y="71.1" transform="rotate(-90 366.2 71.1)">GND</text>
<text x="43.6" y="77" transform="rotate(-90 43.6 77)">GND</text>
<text x="51.3" y="77" transform="rotate(-90 51.3 77)">GND</text>
<text x="33.5" y="81.7">+5V</text>
<text x="44.4" y="81.7">GND</text>
<text x="71.6" y="78.7" transform="rotate(-90 71.6 78.7)">+5V</text>
<text x="102.1" y="78.7" transform="rotate(-90 102.1 78.7)">+5V</text>
<text x="123.9" y="81.7">ESP_5V</text>
<text x="134.6" y="81.7">+5V</text>
<text x="165.9" y="79.2">+3V3</text>
<text x="165.9" y="81.7">+3V3</text>
<text x="222.8" y="79.2">GND</text>
<text x="274.8" y="78.7" transform="rotate(-90 274.8 78.7)">+3V3</text>
<text x="305.3" y="78.7" transform="rotate(-90 305.3 78.7)">+3V3</text>
<text x="326.9" y="79.2">GND</text>
<text x="326.9" y="81.7">+5V</text>
<text x="344" y="81.7">LED_3V3</text>
<text x="378.5" y="81.7">LED_5V</text>
<text x="71.6" y="87.1" transform="rotate(-90 71.6 87.1)">GND</text>
<text x="102.1" y="87.1" transform="rotate(-90 102.1 87.1)">GND</text>
<text x="164" y="89.4">I2S_LRC</text>
<text x="323.9" y="84.3">I2C_SDA</text>
<text x="324" y="86.8">I2C_SCL</text>
<text x="163" y="91.9">I2S_BCLK</text>
<text x="164.3" y="94.4">I2S_DIN</text>
<text x="274.8" y="90.1" transform="rotate(-90 274.8 90.1)">I2C_SDA</text>
<text x="305.3" y="90" transform="rotate(-90 305.3 90)">I2C_SCL</text>
<text x="361.1" y="94.7" transform="rotate(-90 361.1 94.7)">GND</text>
<text x="163.9" y="107.1">I2C_SDA</text>
<text x="163.7" y="117.3">LED_3V3</text>
<text x="164" y="114.8">I2C_SCL</text>
<text x="164.5" y="130">ESP_5V</text>
<text x="222.8" y="130">GND</text>
<text x="166.9" y="132.5">GND</text>
<text x="222.8" y="132.5">GND</text>
<text x="235.5" y="142.7">GND</text>
<text x="262" y="142.7">I2S_BCLK</text>
<text x="263" y="140.2">I2S_LRC</text>
<text x="41.1" y="144.8" transform="rotate(-90 41.1 144.8)">+5V</text>
<text x="71.6" y="144.8" transform="rotate(-90 71.6 144.8)">LED_5V</text>
<text x="102.1" y="144.8" transform="rotate(-90 102.1 144.8)">LED_3V3</text>
<text x="132.5" y="144.8" transform="rotate(-90 132.5 144.8)">+5V</text>
<text x="150.3" y="147.8">LED_DATA</text>
<text x="154.2" y="145.2">+5V</text>
<text x="203.7" y="144.8" transform="rotate(-90 203.7 144.8)">+5V</text>
<text x="231.6" y="147.8">I2S_BCLK</text>
<text x="235.5" y="145.2">+5V</text>
<text x="263.3" y="145.2">I2S_DIN</text>
<text x="305.3" y="144.8" transform="rotate(-90 305.3 144.8)">+5V</text>
<text x="335.7" y="144.8" transform="rotate(-90 335.7 144.8)">+5V</text>
<text x="41.1" y="153.2" transform="rotate(-90 41.1 153.2)">GND</text>
<text x="102.1" y="153.2" transform="rotate(-90 102.1 153.2)">GND</text>
<text x="132.5" y="153.2" transform="rotate(-90 132.5 153.2)">GND</text>
<text x="154.2" y="150.3">GND</text>
<text x="184.2" y="155.4">I2C_SDA</text>
<text x="215.9" y="155.4">LED_DATA</text>
<text x="232.6" y="150.3">I2S_LRC</text>
<text x="232.8" y="152.9">I2S_DIN</text>
<text x="265.9" y="155.4">+5V</text>
<text x="265.9" y="152.9">GND</text>
<text x="305.3" y="153.2" transform="rotate(-90 305.3 153.2)">GND</text>
<text x="335.7" y="153.2" transform="rotate(-90 335.7 153.2)">GND</text>
<text x="366.2" y="150.6" transform="rotate(-90 366.2 150.6)">+5V</text>
<text x="71.6" y="157.1" transform="rotate(-90 71.6 157.1)">LED_DATA</text>
<text x="184.3" y="160.5">I2C_SCL</text>
<text x="203.7" y="173.5" transform="rotate(-90 203.7 173.5)">GND</text>
<text x="71.6" y="191.3" transform="rotate(-90 71.6 191.3)">GND</text>
<text x="41.1" y="192.2" transform="rotate(-90 41.1 192.2)">+3V3</text>
<text x="30.9" y="274.1" transform="rotate(-90 30.9 274.1)">VBUS</text>
<text x="46.2" y="273.3" transform="rotate(-90 46.2 273.3)">GND</text>
<text x="61.4" y="274.3" transform="rotate(-90 61.4 274.3)">+3V3</text>
</g>
</svg>
